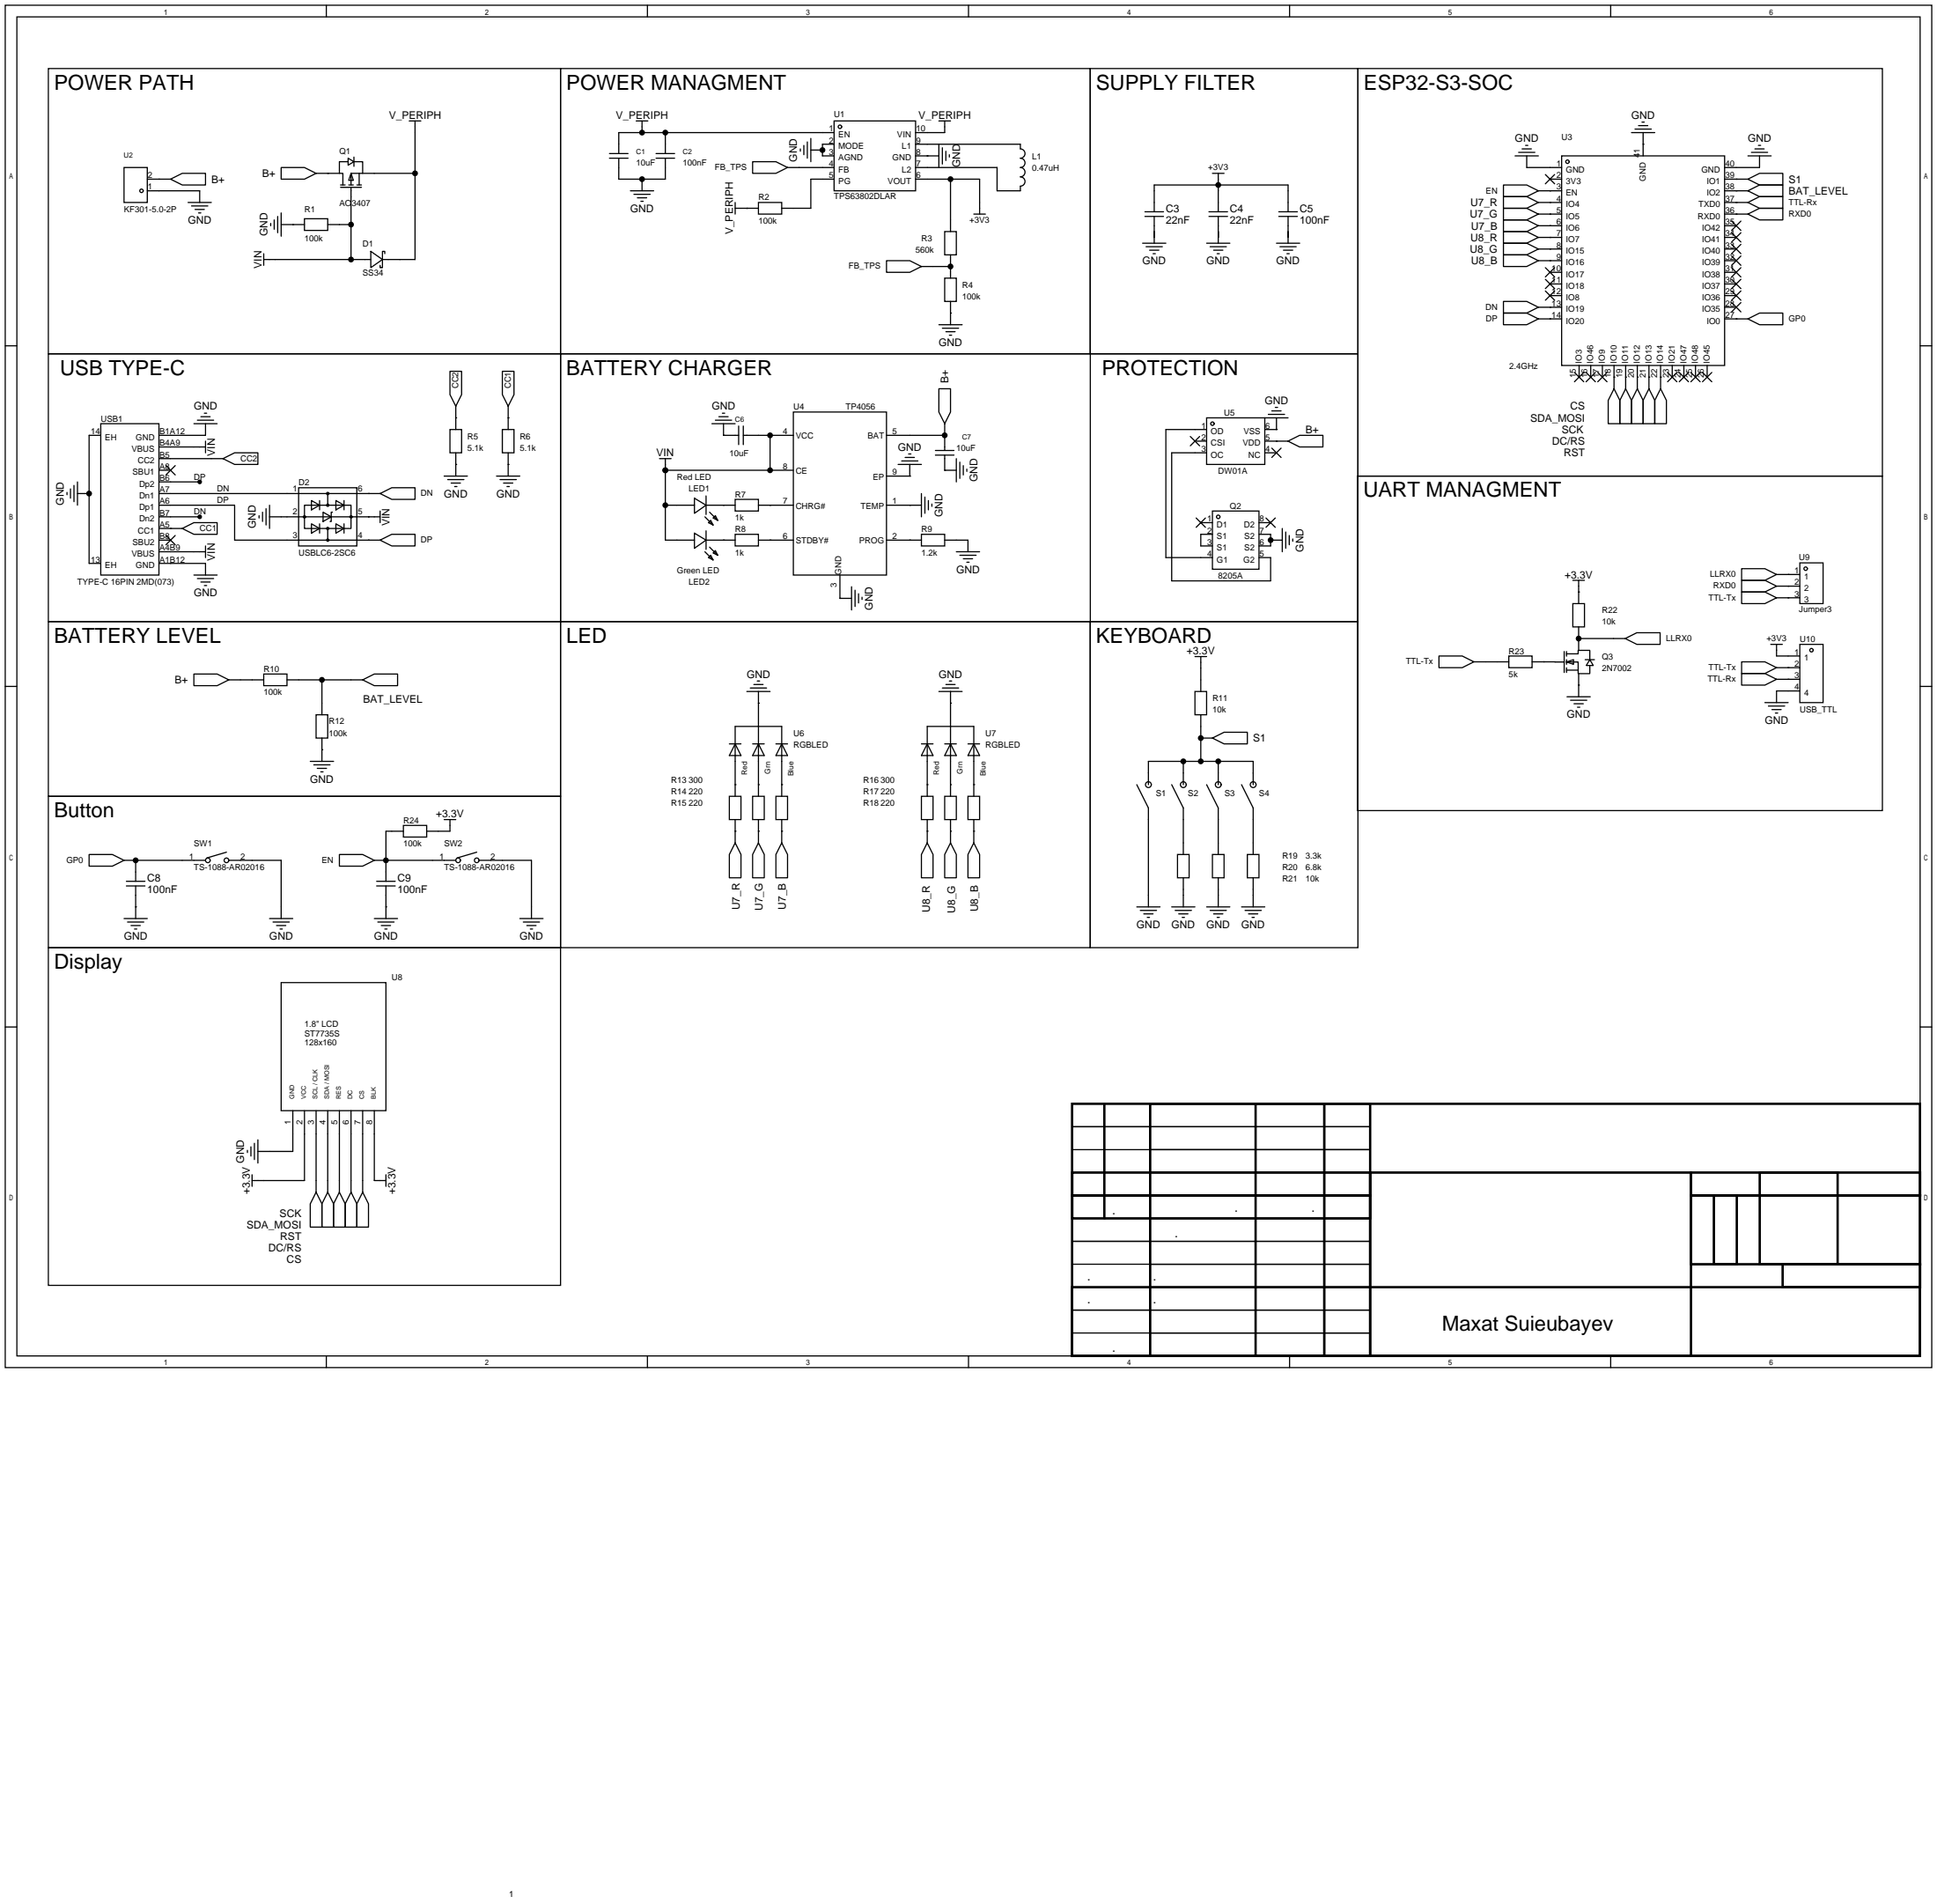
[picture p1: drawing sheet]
<svg xmlns="http://www.w3.org/2000/svg" width="423mm" height="415mm" viewBox="0 0 423 415" stroke-linecap="round" stroke-linejoin="round" font-family="sans-serif">
<g fill="none" stroke="#000" stroke-width=".25">
<path d="M1.1 1.1h420.4v297.2h-420.4zM3.7 3.7h415.3v292.1h-415.3zM10.6 15h111.7v62.2h-111.7zM71.2 1.1v2.6M122.3 15h115.6v62.2h-115.6zM141.3 1.1v2.6M211.3 1.1v2.6M237.9 15h58.4v62.2h-58.4zM281.4 1.1v2.6M296.3 15h114.4v88.9h-114.4zM351.5 1.1v2.6M27.1 36.5h5v7.7h-5z"/>
<path d="M32.1 39.1h5.1M34.7 39.1h.1M37.2 39.1l2.6-1.3h5v2.6h-5zM61.4 36.5h5l2.6 1.3-2.6 1.3h-5zM69 37.8h5.1M71.5 37.8h.1M75.8 35.3h-1.7v2.5h.7v2.6M76 34.5l1.2 .8-1.2 .7zM76.6 37.8l.5 1.5h-1zM77.2 34.3v2M77.4 35.3h1.7v2.5h-2.5v2.6M78.4 37.8v2.6"/>
<path d="M79.1 37.8h11.5M89.3 26.4h2.5M90.6 26.4v30.2h-7.1M133 34.5h4M133 33.5h4M135 34.5v4.6h10.2v-4.6M138.8 26.4h2.6M140.1 26.4v2.5M140.1 39.1v2.5M143.1 34.5h4.1M143.1 33.5h4.1M145.2 28.9v4.6"/>
<path d="M164.2 35.3h5.1l2.5 1.2-2.5 1.3h-5.1zM171.8 36.5h10.2M174.6 32.5v.5M175.4 31.7v2M176.2 31v3.5M176.9 32.7h2.6M176.9 30.2v5.1M182 26.4h17.8v15.2h-17.8zM182 39.1h-5.1v6.3h-6.3M182 31.5h-2.5v2.5h2.5M182 28.9h-47v4.6M199.8 31.5h22.8v1a1.02 1.02 0 0 1 1.1 1 1.02 1.02 0 0 1-1.1 1"/>
<path d="M199.8 36.5h17.8v5.1h5v-1M199.8 39.1h14v7.6M199.8 34h5.1M202.3 34h.1M204.9 26.4h2.5M204.9 31.5v5M205.6 32.2v3.6M206.1 26.4v2.5h-6.3M206.4 33v2M207.1 33.7v.6M207.4 39.1v11.4M222.6 34.5a1.02 1.02 0 0 1 1.1 1 1.02 1.02 0 0 1-1.1 1"/>
<path d="M222.6 38.6a1.02 1.02 0 0 1 1.1 1 1.02 1.02 0 0 1-1.1 1M222.6 36.5a1.02 1.02 0 0 1 1.1 1.1 1.02 1.02 0 0 1-1.1 1M264.6 37.8h2.5M265.8 37.8v8.4M330.6 34h5.1M331.4 33.2h3.5M332.1 32.5h2M332.9 31.7h.5M333.1 34v2.5h7.7M337.2 38.1l2 2M338.2 39.1h2.6M339.2 38.1l-2 2"/>
<path d="M340.8 34h35.5v45.7h-35.5zM356 28.9h5.1M356.8 28.2h3.5M357.5 27.4h2M358.3 26.6h.5M358.5 31.5h.1M358.5 28.9v5.1M376.3 39.1h5.1M378.9 39.1h.1M381.4 39.1l2.5-1.3h5.1v2.6h-5.1zM381.4 34h5.1M382.2 33.2h3.5"/>
<path d="M382.9 32.5h2M383.7 31.7h.5M383.9 34v2.5h-7.6M32.1 41.6h11.5v2.6M41 44.2h5.1M41.8 44.9h3.6M42.6 45.7h2M43.3 46.4h.5M57.5 56.6h23.4M57.5 55.3v2.6M59.1 48.7v.5M59.8 48v2"/>
<path d="M60.6 47.2v3.6M61.4 49h5M61.4 46.4v5.1M63.9 49h.1M66.4 47.7h5.1v2.6h-5.1zM71.5 49h5.1M74.3 40.4h1M74.3 40.9h4.6M76.1 40.4h1M76.6 40.9v15.7M77.9 40.4h1M80.9 54.8l2.6 1.8-2.6 1.8z"/>
<path d="M84 55.3v-.5h-.5v3.6h-.6v-.5M137.6 41.6h5M138.3 42.4h3.6M139.1 43.1h2M139.8 43.9h.5M160.4 45.4h5.1M160.4 44.2v2.5M163 45.4h.1M165.5 44.2h5.1v2.5h-5.1zM193.4 56.9h5.1l2.6 1.2-2.6 1.3h-5.1zM201.1 58.1h6.3M206.1 50.5h2.6v5.1h-2.6z"/>
<path d="M207.4 55.6v5.1M212.5 46.7h2.5M249.3 53.1h5.1M249.8 46.2h4.1M249.8 47.2h4.1M250.1 53.8h3.5M250.8 54.6h2.1M251.6 55.3h.5M251.9 46.2v-5.8h29.2v5.8M251.9 47.2v5.9M263.3 53.1h5.1M263.8 46.2h4.1"/>
<path d="M263.8 47.2h4.1M264 53.8h3.6M264.8 54.6h2M265.6 55.3h.5M265.8 47.2v5.9M278.5 53.1h5.1M279 46.2h4.1M279 47.2h4.1M279.3 53.8h3.5M280 54.6h2.1M280.8 55.3h.5M281.1 47.2v5.9"/>
<path d="M328.1 42.9h5l2.6 1.3-2.6 1.2h-5zM328.1 45.4h5l2.6 1.3-2.6 1.3h-5zM328.1 48h5l2.6 1.2-2.6 1.3h-5zM328.1 50.5h5l2.6 1.3-2.6 1.3h-5zM328.1 53.1h5l2.6 1.2-2.6 1.3h-5zM328.1 55.6h5l2.6 1.3-2.6 1.2h-5zM328.1 40.4h5l2.6 1.2-2.6 1.3h-5zM335.7 41.6h5.1M335.7 44.2h5.1M335.7 46.7h5.1M335.7 49.2h5.1M335.7 51.8h5.1"/>
<path d="M335.7 54.3h5.1M335.7 56.9h5.1M337.2 58.4l2 2M338.2 44.2h.1M338.2 46.7h.1M338.2 49.2h.1M338.2 51.8h.1M338.2 54.3h.1M338.2 56.9h.1M338.2 41.6h.1M338.2 59.4h2.6M339.2 58.4l-2 2"/>
<path d="M376.3 41.6h5.1M376.3 44.2h5.1M376.3 46.7h5.1M376.3 49.2h2.6M376.3 51.8h2.6M376.3 54.3h2.6M376.3 56.9h2.6M376.3 59.4h2.6M377.8 58.4l2.1 2M377.8 55.8l2.1 2.1M377.8 53.3l2.1 2M377.8 50.8l2.1 2"/>
<path d="M377.8 48.2l2.1 2.1M378.9 41.6h.1M378.9 46.7h.1M378.9 44.2h.1M379.9 58.4l-2.1 2M379.9 55.8l-2.1 2.1M379.9 53.3l-2.1 2M379.9 50.8l-2.1 2M379.9 48.2l-2.1 2.1M381.4 41.6l2.5-1.2h5.1v2.5h-5.1zM381.4 44.2l2.5-1.3h5.1v2.5h-5.1zM381.4 46.7l2.5-1.3h5.1v2.6h-5.1z"/>
<path d="M1.1 75.4h2.6M10.6 77.2h111.7v58.4h-111.7zM122.3 77.2h174v58.4h-174zM204.9 70.8h5M205.6 71.6h3.6M206.1 60.7h2.6v5.1h-2.6zM206.4 72.4h2M207.1 73.1h.6M207.4 68.3h.1M207.4 65.8v5M237.9 77.2v58.4M328.1 65.8h5l2.6 1.2-2.6 1.3h-5z"/>
<path d="M328.1 68.3h5l2.6 1.3-2.6 1.2h-5zM335.7 67h5.1M335.7 69.6h5.1M337.2 60.9l2 2.1M337.2 63.5l2 2M338.2 67h.1M338.2 69.6h.1M338.2 61.9h2.6M338.2 64.5h2.6M339.2 60.9l-2 2.1M339.2 63.5l-2 2M344.6 79.7v2.6"/>
<path d="M347.1 79.7v2.6M349.6 79.7v2.6M352.2 79.7v5.1M354.7 79.7v5.1M357.3 79.7v5.1M359.8 79.7v5.1M362.3 79.7v5.1M364.9 79.7v2.6M367.4 79.7v2.6M370 79.7v2.6M372.5 79.7v2.6M376.3 67h2.6"/>
<path d="M376.3 69.6h5.1M376.3 61.9h2.6M376.3 64.5h2.6M377.8 66l2.1 2M377.8 63.5l2.1 2M377.8 60.9l2.1 2.1M378.9 69.6h.1M379.9 66l-2.1 2M379.9 63.5l-2.1 2M379.9 60.9l-2.1 2.1M381.4 69.6l2.5-1.3h5.1v2.5h-5.1zM419 75.4h2.5"/>
<path d="M22 92.4h12.7v33h-12.7zM22 95h-2.6v27.9h2.6M34.7 97.5h10.1M42.3 92.4h5.1M43.1 91.7h3.5M43.8 90.9h2.1M44.6 90.1h.5M44.8 92.4v2.6h-10.1M44.8 96.2v2.6M98.2 93.7h2.5v5.1h-2.5zM98.2 81h2.5v5.1l-1.2 2.5-1.3-2.5zM99.5 91.2h.1"/>
<path d="M99.5 88.6v5.1M99.5 98.8v5.1M109.6 93.7h2.6v5.1h-2.6zM109.6 81h2.6v5.1l-1.3 2.5-1.3-2.5zM110.9 91.2h.1M110.9 88.6v5.1M110.9 98.8v5.1M155.3 92.4h5.1M156.1 91.7h3.6M156.9 90.9h2M157.6 90.1h.5M157.9 95h.1"/>
<path d="M157.9 95h3.3M157.9 92.4v2.6M161.2 92.9v4.1M162.2 92.9v4.1M162.2 95h10.9M168 95v7.6M173.1 89.9h20.3v35.5h-20.3zM193.4 95h12.7M197.5 99.8h2M198.3 99h.5M204.1 99.3h4.1M204.1 98.3h4.1"/>
<path d="M204.9 84.8h2.5v5.1l-1.3 2.5-1.2-2.5zM206.1 92.4v5.9M206.1 99.3v3.3M259.7 95.2l2.1 2M260.7 96.2h2.6M261.8 95.2l-2.1 2M263.3 91.2h12.7v10.1h-12.7zM263.3 93.7h-8.9v27.9h10.2M263.3 98.8h-7.6v27.9h21.6v-5.1h-2.6M276 93.7h2.5M276 96.2h5M276 98.8h2.5"/>
<path d="M276 91.2h5.1M276.7 90.4h3.6M277.5 97.8l2 2M277.5 89.6h2M278.3 88.9h.5M278.5 93.7h.1M278.5 96.2h.1M278.5 91.2v2.5M279.5 97.8l-2 2M281 96.2l2.6-1.2h5.1v2.5h-5.1zM343.5 81.2l2.1 2.1M345.6 81.2l-2.1 2.1"/>
<path d="M346.1 81.2l2 2.1M348.1 81.2l-2 2.1M348.6 81.2l2.1 2.1M350.7 81.2l-2.1 2.1M352.2 84.8l1.3 2.5v5.1h-2.6v-5.1zM352.2 82.3h.1M354.7 84.8l1.3 2.5v5.1h-2.5v-5.1zM354.7 82.3h.1M357.3 84.8l1.2 2.5v5.1h-2.5v-5.1zM357.3 82.3h.1M359.8 84.8l1.3 2.5v5.1h-2.6v-5.1zM359.8 82.3h.1"/>
<path d="M362.3 84.8l1.3 2.5v5.1h-2.5v-5.1zM362.3 82.3h.1M363.9 81.2l2 2.1M365.9 81.2l-2 2.1M366.4 81.2l2 2.1M368.4 81.2l-2 2.1M368.9 81.2l2.1 2.1M371 81.2l-2.1 2.1M371.5 81.2l2 2.1M373.5 81.2l-2 2.1M14.6 107.4v.5M15.4 106.6v2.1"/>
<path d="M16.1 105.9v3.5M16.9 107.7h2.5M16.9 105.1v5.1M34.7 110.2h16.5v7.6h31.7M34.7 117.8h2.5M34.7 102.6h2.5M34.7 112.7h8.9M34.7 100h14M34.7 115.3h5.1M34.7 107.7h48.2M34.7 105.1h8.9M36.2 116.8l2 2"/>
<path d="M36.2 101.6l2 2M37.2 115.3h.1M38.2 116.8l-2 2M38.2 101.6l-2 2M39.8 115.3l2.5-1.3h5.1v2.6h-5.1zM44.8 119.1v2.5M48.7 100l2.5-1.2h5.1v2.5h-5.1zM56.5 112.5v.5M57.3 111.7v2.1M58.1 111v3.5M58.8 112.7h24.1M58.8 110.2v5.1"/>
<path d="M65.2 106.4h12.7v12.7h-12.7zM66.4 110.2h10.2v5.1h-10.2zM68 109.2l1.7 1-1.7 1zM68 114.3l1.7 1-1.7 1zM69.7 109.2v2M69.7 114.3v2M70.5 111.7l1.8 1-1.8 1.1zM71.5 107.7v2.5M71.5 115.3v2.5M72.5 111.7h-.2v2.1h-.3M73.3 109.2l1.8 1-1.8 1zM73.3 114.3l1.8 1-1.8 1z"/>
<path d="M75.1 109.2v2M75.1 114.3v2M80.4 112.7h.1M80.4 107.7h.1M80.4 117.8h.1M82.9 107.7l2.6-1.3h5.1v2.5h-5.1zM82.9 117.8l2.6-1.2h5.1v2.5h-5.1zM82.9 111.5v2.5M96.9 103.9h5.1M97.7 104.6h3.5M98.4 105.4h2.1M99.2 106.1h.5"/>
<path d="M99.5 101.3h.1M108.3 103.9h5.1M109.1 104.6h3.6M109.9 105.4h2M110.6 106.1h.5M110.9 101.3h.1M143.9 100h2.5M145.2 110.2h6.3M145.2 100v17.8h6.3M145.2 102.6h27.9M151.5 108.7l2.6 1.5-2.6 1.8zM151.5 116.3l2.6 1.5-2.6 1.8z"/>
<path d="M153.8 112.7l1.8 1.8M154.1 110.2h6.3M154.1 108.2v4M154.1 115.8v4.1M154.1 117.8h6.3M154.6 114l.5-.5 .5 1zM154.8 111.7l1.8 1.8M154.8 119.3l1.8 1.8M155.6 113l.5-.5 .5 1zM157.9 110.2h.1M157.9 117.8h.1M160.4 116.6h5.1v2.5h-5.1z"/>
<path d="M160.4 108.9h5.1v2.6h-5.1zM165.5 110.2h7.6M165.5 117.8h7.6M168 110.2h.1M168 117.8h.1M193.4 110.2h7.7M193.4 117.8h7.7M193.4 103.9h5.1M196 101.3h5.1M196.7 100.6h3.6M198.5 110.2h.1M198.5 103.9h.1"/>
<path d="M198.5 117.8h.1M198.5 101.3v2.6M201.1 116.6h5v2.5h-5zM201.1 107.7v5M201.8 108.4v3.6M202.6 109.2v2M203.3 109.9v.6M206.1 102.6h.1M206.1 117.8h5.1v2.6M206.1 102.6h2.6M208.7 100v5.1M209.4 100.8v3.6"/>
<path d="M210.2 101.6v2M211 102.3v.5M261 113l2 2M262 114h2.6M263 113l-2 2M264.6 111.5h10.1v12.7h-10.1zM264.6 116.6h-2.6v2.5h2.6M274.7 114h2.6M274.7 116.6h2.6v2.5h-2.6M276.2 113l2.1 2M277.3 117.8h2.5M278.3 113l-2.1 2"/>
<path d="M279.8 115.3v5.1M280.6 116v3.6M281.3 116.8v2M282.1 117.6v.5M296.2 103.9h114.5v72.9h-114.5zM10.6 135.6h111.7v38.1h-111.7zM34.7 120.4h10.1M34.7 122.9h10.1v2.5M42.3 125.4h5.1M43.1 126.2h3.5M43.8 127h2.1M44.6 127.7h.5"/>
<path d="M122.3 135.6h115.6v71.1h-115.6zM153.8 120.4l1.8 1.7M154.6 121.6l.5-.5 .5 1zM155.6 120.6l.5-.5 .5 1zM183.3 130.5h.1M183.3 125.4v5.1M183.3 130.5h2.5M185.8 128v5.1M186.6 128.7v3.6M187.3 129.5v2M188.1 130.3v.5M208.7 120.4h5.1"/>
<path d="M209.4 121.1h3.6M210.2 121.9h2M211 122.6h.5M237.9 135.6h58.4v71.1h-58.4zM343.2 131.7h2.5v5.1h-2.5zM343.2 126.6h2.5M344.5 129.1h.1M344.5 126.6v5.1M344.5 136.8v5M344.5 139.3h10.1M354.6 139.3l2.6-1.3h5v2.6h-5zM380 129.1h5.1l2.5 1.3-2.5 1.3h-5.1z"/>
<path d="M380 124.1h5.1l2.5 1.2-2.5 1.3h-5.1zM380 126.6h5.1l2.5 1.3-2.5 1.2h-5.1zM387.6 125.3h5.1M387.6 127.9h5.1M387.6 130.4h5.1M390.2 130.4h.1M390.2 127.9h.1M390.2 125.3h.1M392.7 122.8h5.1v8.9h-5.1zM1.1 149.7h2.6M42.3 147h5.1l2.5 1.3-2.5 1.3h-5.1zM49.9 148.3h7.6"/>
<path d="M57.5 147h5.1v2.6h-5.1zM62.6 148.3h16.5M69 155.9h2.5v5.1h-2.5zM70.2 148.3v7.6M79.1 148.3l2.6-1.3h5.1v2.6h-5.1zM163 150.8h5M163.7 150.1h3.6M164.5 149.3h2M165.2 148.6h.5M165.5 153.4h.1M165.5 150.8v22.9M204.9 150.8h5"/>
<path d="M205.6 150.1h3.6M206.4 149.3h2M207.1 148.6h.6M207.4 153.4h.1M207.4 150.8v22.9M260.7 150.8h2.6v5.1h-2.6zM260.7 143.2h2.6M262 143.2v7.6M262 155.9v10.2M314 143.1h5.1l2.5 1.3-2.5 1.2h-5.1zM321.6 144.4h7.6M329.2 143.1h5.1v2.5h-5.1z"/>
<path d="M334.3 144.4h5.1M336.8 144.4h.1M339.3 144.4h2M341.3 142.1v4.6M341.8 144.4l1.5-.5v1zM341.8 142.6h2.6v-.7h2.5v2M341.8 144.4h2.6v2.5h2.5v-1.7M341.8 146.2h2.6M341.8 142.1v1M341.8 143.9v1M341.8 145.7v1M341.9 152h5.1"/>
<path d="M342.7 152.8h3.5M343.4 153.5h2.1M344.2 154.3h.5M344.5 149.5h.1M344.5 146.9v5.1M345.9 143.9h2M346.9 143.9l.8 1.3h-1.6zM380 146.9h5.1l2.5 1.3-2.5 1.3h-5.1zM380 144.4h5.1l2.5 1.2-2.5 1.3h-5.1zM385.1 153.3h5.1M385.9 154h3.5M386.4 140.6h2.5"/>
<path d="M386.6 154.8h2.1M387.4 155.5h.5M387.6 140.6v2.5h5.1M387.6 145.6h5.1M387.6 148.2h5.1M390.2 145.6h.1M390.2 148.2h.1M392.7 140.6h5.1v12.7h-5.1zM392.7 150.7h-5.1v2.6M419 149.7h2.5M10.6 173.7h111.7v33h-111.7zM67.7 166.1h5.1"/>
<path d="M68.5 166.8h3.5M69.2 167.6h2.1M70 168.4h.5M70.2 163.5h.1M70.2 161v5.1M96.9 178.8h2.6M98.2 178.8v2.5h-5.1M159.1 173.7h2.6v5.1h-2.6zM159.1 162.3h2.6M160.4 171.2h.1M160.4 173.7v-15.2h10.2v15.2M160.4 178.8v5.1"/>
<path d="M160.4 162.3l1.3 2.5h-2.6zM164.2 173.7h2.6v5.1h-2.6zM164.2 162.3h2.6M165.5 171.2h.1M165.5 178.8v5.1M165.5 162.3l1.3 2.5h-2.6zM169.3 173.7h2.5v5.1h-2.5zM169.3 162.3h2.5M170.6 171.2h.1M170.6 178.8v5.1M170.6 162.3l1.2 2.5h-2.5zM201.1 173.7h2.5v5.1h-2.5z"/>
<path d="M201.1 162.3h2.5M202.3 171.2h.1M202.3 162.3l1.3 2.5h-2.5zM202.3 173.7v-15.2h10.2v15.2M202.3 178.8v5.1M206.1 173.7h2.6v5.1h-2.6zM206.1 162.3h2.6M207.4 171.2h.1M207.4 178.8v5.1M207.4 162.3l1.3 2.5h-2.6zM211.2 173.7h2.6v5.1h-2.6zM211.2 162.3h2.6"/>
<path d="M212.5 171.2h.1M212.5 162.3l1.3 2.5h-2.6zM212.5 178.8v5.1M248 171.2l2.6 5v21.6M250.6 171.2v-5.1h22.8v5.1M255.7 171.2l2.5 5v10.2M258.2 166.1v5.1M262 161h2.6M263.3 171.2l2.5 5v10.2M264.6 161l2.5-1.3h5.1v2.6h-5.1zM265.8 166.1v5.1M270.9 171.2l2.5 5v10.2"/>
<path d="M19.4 186.4h5.1l2.6 1.3-2.6 1.2h-5.1zM27.1 187.7h17.7M27.6 192.2h4M27.6 193.3h4M29.6 197.8h.1M29.6 187.7v4.5M29.6 193.3v7.1M49.4 185.9l-4.3 1.3M49.9 187.7h11.5v12.7M74.1 186.4h5l2.6 1.3-2.6 1.2h-5zM81.7 187.7h17.8M82.2 192.2h4"/>
<path d="M82.2 193.3h4M84.2 197.8h.1M84.2 193.3v7.1M88 180.1h5.1v2.5h-5.1zM88 181.3h-3.8v10.9M104 185.9l-4.3 1.3M104.5 187.7h11.5v12.7M160.4 183.9l1.3 2.5v5.1h-2.6v-5.1zM160.4 181.3h.1M165.5 183.9l1.3 2.5v5.1h-2.6v-5.1zM165.5 181.3h.1M170.6 183.9l1.2 2.5v5.1h-2.5v-5.1z"/>
<path d="M170.6 181.3h.1M202.3 183.9l1.3 2.5v5.1h-2.5v-5.1zM202.3 181.3h.1M207.4 183.9l1.3 2.5v5.1h-2.6v-5.1zM207.4 181.3h.1M212.5 183.9l1.3 2.5v5.1h-2.6v-5.1zM212.5 181.3h.1M248 197.8h5.1M248.8 198.6h3.6M249.6 199.4h2M255.7 197.8h5M256.4 198.6h3.6"/>
<path d="M256.9 186.4h2.6v5.1h-2.6zM257.2 199.4h2M258.2 191.5v6.3M263.3 197.8h5.1M264 198.6h3.6M264.6 186.4h2.5v5.1h-2.5zM264.8 199.4h2M265.8 191.5v6.3M270.9 197.8h5.1M271.7 198.6h3.5M272.2 186.4h2.5v5.1h-2.5zM272.4 199.4h2.1"/>
<path d="M273.4 191.5v6.3M10.6 206.7h111.7v73.7h-111.7zM27.1 200.4h5M27.8 201.1h3.6M28.6 201.9h2M29.3 202.7h.6M58.8 200.4h5.1M59.6 201.1h3.5M60.3 201.9h2.1M61.1 202.7h.5M61.4 214.3h22.8v28h-22.8zM81.7 200.4h5.1"/>
<path d="M82.4 201.1h3.6M83.2 201.9h2M84 202.7h.5M113.4 200.4h5.1M114.2 201.1h3.5M114.9 201.9h2.1M115.7 202.7h.5M250.3 200.1h.5M257.9 200.1h.6M265.6 200.1h.5M273.2 200.1h.5M1.1 224h2.6"/>
<path d="M419 224h2.5M54 250.9v.5M54.7 250.2v2M55 256.3v2.5M55.5 249.4v3.6M56.3 248.6v5.1M63.9 242.3v8.9h-7.6M66.4 242.3v15.2h-11.4M69 242.3v17.8M71.5 242.3v17.8M74.1 242.3v17.8M76.6 242.3v17.8"/>
<path d="M79.1 242.3v17.8M81.7 242.3v15.2h2.5M84.2 256.3v2.5M234 240.8h17v5h-17zM234 245.8h17v5h-17zM234 255.8h185M251 240.8h48v55h-48zM251 245.8h48M251 250.8h48M274 240.8v55M288.9 240.8v55M69 260.1l1.2 2.5v5.1h-2.5v-5.1z"/>
<path d="M71.5 260.1l1.3 2.5v5.1h-2.6v-5.1zM74.1 260.1l1.2 2.5v5.1h-2.5v-5.1zM76.6 260.1l1.3 2.5v5.1h-2.6v-5.1zM79.1 260.1l1.3 2.5v5.1h-2.5v-5.1zM234 265.8h17v5h-17zM234 270.8h17v5h-17zM251 260.8h48M251 265.8h48M251 270.8h48M251 275.8h48M369 260.8h15v15h-15zM369 260.8h5v15h-5z"/>
<path d="M71.2 295.8v2.5M141.3 295.8v2.5M211.3 295.8v2.5M234 280.8h17v5h-17zM234 285.8h17v5h-17zM251 280.8h48M251 285.8h48M251 290.8h48M281.4 295.8v2.5M351.5 295.8v2.5"/>
<circle cx="183.3" cy="27.7" r=".38"/>
<circle cx="342" cy="35.3" r=".38"/>
<circle cx="30.9" cy="41.6" r=".38"/>
<circle cx="264.6" cy="92.4" r=".38"/>
<circle cx="66.4" cy="112.7" r=".25"/>
<circle cx="71.5" cy="115.3" r=".25"/>
<circle cx="71.5" cy="117.8" r=".25"/>
<circle cx="71.5" cy="110.2" r=".25"/>
<circle cx="71.5" cy="107.7" r=".25"/>
<circle cx="76.6" cy="112.7" r=".25"/>
<circle cx="265.8" cy="112.7" r=".38"/>
<circle cx="394" cy="124.1" r=".38"/>
<circle cx="395.3" cy="141.8" r=".38"/>
<circle cx="250.6" cy="171.2" r=".63"/>
<circle cx="258.2" cy="171.2" r=".63"/>
<circle cx="265.8" cy="171.2" r=".63"/>
<circle cx="273.4" cy="171.2" r=".63"/>
<circle cx="45.3" cy="187.7" r=".51"/>
<circle cx="49.4" cy="187.7" r=".51"/>
<circle cx="100" cy="187.7" r=".51"/>
<circle cx="104" cy="187.7" r=".51"/>
</g>
<g fill="none" stroke="#000" stroke-width=".51">
<path d="M233.9 240.8h185v55h-185zM234 255.8h65v5h-65zM241 240.8v25M251 240.8h48v55h-48zM274 240.8h15v55h-15zM299 255.8h70v40h-70zM369 255.8h50v5h-50zM384 255.8h17v20h-17zM234 260.8h65v5h-65zM369 260.8h50v15h-50zM374 260.8h5v15h-5zM389 275.8h30v5h-30z"/>
<path d="M233.9 280.8h185v15h-185z"/>
</g>
<g fill="#000">
<circle cx="90.6" cy="37.8" r=".63"/>
<circle cx="140.1" cy="28.9" r=".63"/>
<circle cx="140.1" cy="39.1" r=".63"/>
<circle cx="145.2" cy="28.9" r=".63"/>
<circle cx="179.5" cy="32.7" r=".63"/>
<circle cx="207.4" cy="39.1" r=".63"/>
<circle cx="76.6" cy="49" r=".63"/>
<circle cx="76.6" cy="56.6" r=".63"/>
<circle cx="207.4" cy="58.1" r=".63"/>
<circle cx="265.8" cy="40.4" r=".63"/>
<circle cx="168" cy="95" r=".63"/>
<circle cx="206.1" cy="95" r=".63"/>
<circle cx="19.4" cy="107.7" r=".63"/>
<circle cx="43.6" cy="105.1" r=".51"/>
<circle cx="43.6" cy="112.7" r=".51"/>
<circle cx="145.2" cy="102.6" r=".63"/>
<circle cx="145.2" cy="110.2" r=".63"/>
<circle cx="168" cy="102.6" r=".63"/>
<circle cx="277.3" cy="117.8" r=".63"/>
<circle cx="344.5" cy="139.3" r=".63"/>
<circle cx="70.2" cy="148.3" r=".63"/>
<circle cx="258.2" cy="166.1" r=".63"/>
<circle cx="262" cy="161" r=".63"/>
<circle cx="262" cy="166.1" r=".63"/>
<circle cx="265.8" cy="166.1" r=".63"/>
<circle cx="29.6" cy="187.7" r=".63"/>
<circle cx="84.2" cy="187.7" r=".63"/>
</g>
<g font-size="4.5">
<text x="11.8" y="19.6">POWER PATH</text>
<text x="123.6" y="19.6">POWER MANAGMENT</text>
<text x="239.2" y="19.6">SUPPLY FILTER</text>
<text x="297.6" y="19.6">ESP32-S3-SOC</text>
<text x="13.1" y="81.8">USB TYPE-C</text>
<text x="123.6" y="81.8">BATTERY CHARGER</text>
<text x="240.4" y="81.8">PROTECTION</text>
<text x="297.5" y="108.4">UART MANAGMENT</text>
<text x="11.8" y="140.2">BATTERY LEVEL</text>
<text x="123.6" y="140.2">LED</text>
<text x="239.2" y="140.2">KEYBOARD</text>
<text x="11.8" y="178.3">Button</text>
<text x="11.8" y="211.3">Display</text>
<text x="314.6" y="290.4">Maxat Suieubayev</text>
</g>
<g font-size="2.7">
<text x="370.5" y="259.8">Литера</text>
<text x="402.5" y="259.8">Масштаб</text>
<text x="234.5" y="264.8">ИзмЛист</text>
<text x="234.5" y="269.8">Разработ.</text>
<text x="242.7" y="264.8">.</text>
<text x="255.7" y="264.3">докум.</text>
<text x="275.3" y="264.3">Подп.</text>
<text x="234.5" y="274.8">Проверил</text>
<text x="237.2" y="279.3">.контр</text>
<text x="251.6" y="279.3">.</text>
<text x="237.2" y="284.3">.контр</text>
<text x="251.6" y="284.3">.</text>
<text x="234.5" y="294.8">Изм.</text>
</g>
<g font-size="2.3">
<text x="84.9" y="25.9">V_PERIPH</text>
<text x="134.4" y="25.9">V_PERIPH</text>
<text x="200.4" y="25.9">V_PERIPH</text>
<text x="356" y="25.9">GND</text>
<text x="173.9" y="35.3" transform="rotate(-90 173.9 35.3)">GND</text>
<text x="330.6" y="31">GND</text>
<text x="381.4" y="31">GND</text>
<text x="46.1" y="39.9">B+</text>
<text x="57.2" y="38.6">B+</text>
<text x="209.5" y="36.6" transform="rotate(-90 209.5 36.6)">GND</text>
<text x="390.3" y="39.9">S1</text>
<text x="137.5" y="46.2">GND</text>
<text x="254.4" y="46.2">C3</text>
<text x="268.4" y="46.2">C4</text>
<text x="283.6" y="46.2">C5</text>
<text x="320.8" y="47.5">U7_G</text>
<text x="320.9" y="45">U7_R</text>
<text x="390.3" y="42.4">BAT_LEVEL</text>
<text x="41" y="48.8">GND</text>
<text x="58.3" y="51.6" transform="rotate(-90 58.3 51.6)">GND</text>
<text x="159.9" y="51.1" transform="rotate(-90 159.9 51.1)">V_PERIPH</text>
<text x="254.4" y="48.8">22nF</text>
<text x="268.4" y="48.8">22nF</text>
<text x="283.6" y="48.8">100nF</text>
<text x="320.9" y="52.6">U8_R</text>
<text x="321" y="50.1">U7_B</text>
<text x="57.1" y="58.5" transform="rotate(-90 57.1 58.5)">VIN</text>
<text x="249.3" y="57.7">GND</text>
<text x="263.3" y="57.7">GND</text>
<text x="278.5" y="57.7">GND</text>
<text x="320.8" y="55.1">U8_G</text>
<text x="321" y="57.7">U8_B</text>
<text x="204.8" y="75.5">GND</text>
<text x="206.9" y="83.5" transform="rotate(-90 206.9 83.5)">B+</text>
<text x="42.3" y="89.4">GND</text>
<text x="155.3" y="89.4">GND</text>
<text x="276" y="88.2">GND</text>
<text x="342.6" y="89.4">CS</text>
<text x="284.9" y="94.5">B+</text>
<text x="333.9" y="92">SDA_MOSI</text>
<text x="340.8" y="94.5">SCK</text>
<text x="46.9" y="99.4" transform="rotate(-90 46.9 99.4)">VIN</text>
<text x="143.2" y="99.6">VIN</text>
<text x="195.9" y="98.3">GND</text>
<text x="338.6" y="97">DC/RS</text>
<text x="341.2" y="99.6">RST</text>
<text x="213.3" y="105.1" transform="rotate(-90 213.3 105.1)">GND</text>
<text x="13.9" y="110.2" transform="rotate(-90 13.9 110.2)">GND</text>
<text x="96.9" y="108.5">GND</text>
<text x="108.3" y="108.5">GND</text>
<text x="205.7" y="112.8" transform="rotate(-90 205.7 112.8)">GND</text>
<text x="55.8" y="115.3" transform="rotate(-90 55.8 115.3)">GND</text>
<text x="85" y="114.7" transform="rotate(-90 85 114.7)">VIN</text>
<text x="46.9" y="122.3" transform="rotate(-90 46.9 122.3)">VIN</text>
<text x="208.6" y="125">GND</text>
<text x="284.4" y="120.4" transform="rotate(-90 284.4 120.4)">GND</text>
<text x="42.3" y="130.1">GND</text>
<text x="341.4" y="126.1">+3.3V</text>
<text x="190.4" y="133.1" transform="rotate(-90 190.4 133.1)">GND</text>
<text x="259" y="142.8">+3.3V</text>
<text x="38.1" y="149.1">B+</text>
<text x="162.9" y="147.8">GND</text>
<text x="204.8" y="147.8">GND</text>
<text x="79.2" y="153.4">BAT_LEVEL</text>
<text x="273.4" y="161.8">S1</text>
<text x="341.9" y="156.6">GND</text>
<text x="385.1" y="157.9">GND</text>
<text x="67.7" y="170.7">GND</text>
<text x="95.1" y="178.3">+3.3V</text>
<text x="32.1" y="192.3">C8</text>
<text x="32.1" y="194.8">100nF</text>
<text x="86.8" y="192.3">C9</text>
<text x="86.8" y="194.8">100nF</text>
<text x="161.4" y="198.5" transform="rotate(-90 161.4 198.5)">U7_R</text>
<text x="166.4" y="198.6" transform="rotate(-90 166.4 198.6)">U7_G</text>
<text x="171.4" y="198.4" transform="rotate(-90 171.4 198.4)">U7_B</text>
<text x="202.9" y="199" transform="rotate(-90 202.9 199)">U8_R</text>
<text x="208.4" y="199.1" transform="rotate(-90 208.4 199.1)">U8_G</text>
<text x="213.4" y="198.9" transform="rotate(-90 213.4 198.9)">U8_B</text>
<text x="248" y="202.5">GND</text>
<text x="255.6" y="202.5">GND</text>
<text x="263.3" y="202.5">GND</text>
<text x="270.9" y="202.5">GND</text>
<text x="27" y="205">GND</text>
<text x="58.8" y="205">GND</text>
<text x="81.6" y="205">GND</text>
<text x="113.4" y="205">GND</text>
<text x="53.3" y="253.7" transform="rotate(-90 53.3 253.7)">GND</text>
<text x="54.5" y="260.6" transform="rotate(-90 54.5 260.6)">+3.3V</text>
<text x="86.3" y="260.6" transform="rotate(-90 86.3 260.6)">+3.3V</text>
<text x="53.8" y="268">SDA_MOSI</text>
<text x="61" y="265.5">SCK</text>
<text x="58.6" y="273">DC/RS</text>
<text x="61.2" y="270.5">RST</text>
<text x="62.6" y="275.5">CS</text>
</g>
<g font-size="1.8">
<text x="180.8" y="28.7">1</text>
<text x="182" y="25.5">U1</text>
<text x="182.9" y="30">EN</text>
<text x="195.8" y="30">VIN</text>
<text x="199.9" y="28.7">10</text>
<text x="74.1" y="33.5">Q1</text>
<text x="180.8" y="31.2">2</text>
<text x="180.8" y="33.8">3</text>
<text x="182.9" y="32.5">MODE</text>
<text x="182.9" y="35">AGND</text>
<text x="194.7" y="35">GND</text>
<text x="196.8" y="32.5">L1</text>
<text x="199.9" y="33.8">8</text>
<text x="199.9" y="31.2">9</text>
<text x="225.2" y="34.8">L1</text>
<text x="340.7" y="30.6">U3</text>
<text x="357.8" y="34.4" transform="rotate(-90 357.8 34.4)">41</text>
<text x="32.3" y="41.4">1</text>
<text x="32.3" y="38.9">2</text>
<text x="138.8" y="36.1">10uF</text>
<text x="149" y="36.1">100nF</text>
<text x="156" y="37.1">FB_TPS</text>
<text x="180.8" y="36.3">4</text>
<text x="180.8" y="38.9">5</text>
<text x="182.9" y="37.6">FB</text>
<text x="182.9" y="40.1">PG</text>
<text x="193.7" y="40.1">VOUT</text>
<text x="196.8" y="37.6">L2</text>
<text x="199.9" y="38.9">6</text>
<text x="199.9" y="36.3">7</text>
<text x="225.2" y="37.4">0.47uH</text>
<text x="263.6" y="37.1">+3V3</text>
<text x="339.6" y="36.3">1</text>
<text x="339.6" y="38.9">2</text>
<text x="339.6" y="41.4">3</text>
<text x="341.7" y="37.6">GND</text>
<text x="341.7" y="40.1">3V3</text>
<text x="359.1" y="39.5" transform="rotate(-90 359.1 39.5)">GND</text>
<text x="371.3" y="37.6">GND</text>
<text x="372.4" y="40.1">IO1</text>
<text x="376.4" y="41.4">38</text>
<text x="376.4" y="38.9">39</text>
<text x="376.4" y="36.3">40</text>
<text x="27.1" y="46.2">KF301-5.0-2P</text>
<text x="66.4" y="46.2">R1</text>
<text x="74.1" y="45">AO3407</text>
<text x="165.5" y="43.7">R2</text>
<text x="182" y="43.5">TPS63802DLAR</text>
<text x="324.2" y="42.2">EN</text>
<text x="339.6" y="43.9">4</text>
<text x="339.6" y="46.5">5</text>
<text x="341.7" y="42.7">EN</text>
<text x="341.7" y="45.2">IO4</text>
<text x="341.7" y="47.7">IO5</text>
<text x="370.4" y="47.7">RXD0</text>
<text x="370.7" y="45.2">TXD0</text>
<text x="372.4" y="42.7">IO2</text>
<text x="376.4" y="46.5">36</text>
<text x="376.4" y="43.9">37</text>
<text x="390.3" y="44.7">TTL-Rx</text>
<text x="390.3" y="47.3">RXD0</text>
<text x="66.4" y="52.6">100k</text>
<text x="79.1" y="53.9">D1</text>
<text x="165.5" y="48.8">100k</text>
<text x="201.1" y="52.6">R3</text>
<text x="211.6" y="48.5">+3V3</text>
<text x="339.6" y="49">6</text>
<text x="339.6" y="51.6">7</text>
<text x="341.7" y="50.3">IO6</text>
<text x="341.7" y="52.8">IO7</text>
<text x="371.4" y="52.8">IO41</text>
<text x="371.4" y="50.3">IO42</text>
<text x="376.4" y="51.6">34</text>
<text x="376.4" y="49">35</text>
<text x="185.2" y="58.7">FB_TPS</text>
<text x="199.8" y="55.1">560k</text>
<text x="338.6" y="59.2">10</text>
<text x="339.6" y="54.1">8</text>
<text x="339.6" y="56.6">9</text>
<text x="341.7" y="55.4">IO15</text>
<text x="341.7" y="57.9">IO16</text>
<text x="371.4" y="57.9">IO39</text>
<text x="371.4" y="55.4">IO40</text>
<text x="376.4" y="59.2">31</text>
<text x="376.4" y="56.6">32</text>
<text x="376.4" y="54.1">33</text>
<text x="79.1" y="60.2">SS34</text>
<text x="209.9" y="62.8">R4</text>
<text x="209.9" y="65.3">100k</text>
<text x="338.6" y="61.7">11</text>
<text x="338.6" y="64.3">12</text>
<text x="341.7" y="60.4">IO17</text>
<text x="341.7" y="63">IO18</text>
<text x="341.7" y="65.5">IO8</text>
<text x="371.4" y="65.5">IO36</text>
<text x="371.4" y="63">IO37</text>
<text x="371.4" y="60.4">IO38</text>
<text x="376.4" y="64.3">29</text>
<text x="376.4" y="61.7">30</text>
<text x="324.1" y="67.6">DN</text>
<text x="324.2" y="70.1">DP</text>
<text x="338.6" y="66.8">13</text>
<text x="338.6" y="69.3">14</text>
<text x="341.7" y="68.1">IO19</text>
<text x="341.7" y="70.6">IO20</text>
<text x="371.4" y="68.1">IO35</text>
<text x="372.4" y="70.6">IO0</text>
<text x="376.4" y="69.3">27</text>
<text x="376.4" y="66.8">28</text>
<text x="390.3" y="70.1">GP0</text>
<text x="329.3" y="80.5">2.4GHz</text>
<text x="343.8" y="82.4" transform="rotate(-90 343.8 82.4)">15</text>
<text x="345.1" y="79.3" transform="rotate(-90 345.1 79.3)">IO3</text>
<text x="346.4" y="82.4" transform="rotate(-90 346.4 82.4)">16</text>
<text x="347.7" y="79.3" transform="rotate(-90 347.7 79.3)">IO46</text>
<text x="348.9" y="82.4" transform="rotate(-90 348.9 82.4)">17</text>
<text x="350.2" y="79.3" transform="rotate(-90 350.2 79.3)">IO9</text>
<text x="351.5" y="82.4" transform="rotate(-90 351.5 82.4)">18</text>
<text x="352.7" y="79.3" transform="rotate(-90 352.7 79.3)">IO10</text>
<text x="354" y="82.4" transform="rotate(-90 354 82.4)">19</text>
<text x="355.3" y="79.3" transform="rotate(-90 355.3 79.3)">IO11</text>
<text x="356.5" y="82.4" transform="rotate(-90 356.5 82.4)">20</text>
<text x="357.8" y="79.3" transform="rotate(-90 357.8 79.3)">IO12</text>
<text x="359.1" y="82.4" transform="rotate(-90 359.1 82.4)">21</text>
<text x="360.4" y="79.3" transform="rotate(-90 360.4 79.3)">IO13</text>
<text x="361.6" y="82.4" transform="rotate(-90 361.6 82.4)">22</text>
<text x="362.9" y="79.3" transform="rotate(-90 362.9 79.3)">IO14</text>
<text x="364.2" y="82.4" transform="rotate(-90 364.2 82.4)">23</text>
<text x="365.4" y="79.3" transform="rotate(-90 365.4 79.3)">IO21</text>
<text x="366.7" y="82.4" transform="rotate(-90 366.7 82.4)">24</text>
<text x="368" y="79.3" transform="rotate(-90 368 79.3)">IO47</text>
<text x="369.2" y="82.4" transform="rotate(-90 369.2 82.4)">25</text>
<text x="370.5" y="79.3" transform="rotate(-90 370.5 79.3)">IO48</text>
<text x="371.8" y="82.4" transform="rotate(-90 371.8 82.4)">26</text>
<text x="373.1" y="79.3" transform="rotate(-90 373.1 79.3)">IO45</text>
<text x="100" y="84.8" transform="rotate(-90 100 84.8)">CC2</text>
<text x="111.4" y="84.8" transform="rotate(-90 111.4 84.8)">CC1</text>
<text x="173.1" y="89.4">U4</text>
<text x="184.5" y="89.4">TP4056</text>
<text x="19.8" y="94.7">14</text>
<text x="22" y="92">USB1</text>
<text x="34.8" y="94.7">B1A12</text>
<text x="102" y="95.8">R5</text>
<text x="113.4" y="95.8">R6</text>
<text x="170.8" y="94.7">4</text>
<text x="173.6" y="95.8">VCC</text>
<text x="189.3" y="95.8">BAT</text>
<text x="194.7" y="94.7">5</text>
<text x="262.1" y="93.5">1</text>
<text x="264.2" y="94.7">OD</text>
<text x="267.1" y="90.7">U5</text>
<text x="271.3" y="94.7">VSS</text>
<text x="276.1" y="93.5">6</text>
<text x="22.9" y="96">EH</text>
<text x="28.7" y="98.5">VBUS</text>
<text x="29.6" y="96">GND</text>
<text x="30" y="101.1">CC2</text>
<text x="34.8" y="99.8">B5</text>
<text x="34.8" y="97.3">B4A9</text>
<text x="52.5" y="100.6">CC2</text>
<text x="102" y="98.3">5.1k</text>
<text x="113.4" y="98.3">5.1k</text>
<text x="159.1" y="99.6">10uF</text>
<text x="208.7" y="98.3">10uF</text>
<text x="262.1" y="96">2</text>
<text x="262.1" y="98.5">3</text>
<text x="264.2" y="97.3">CSI</text>
<text x="264.2" y="99.8">OC</text>
<text x="271.1" y="97.3">VDD</text>
<text x="272.4" y="99.8">NC</text>
<text x="276.1" y="98.5">4</text>
<text x="276.1" y="96">5</text>
<text x="28.9" y="103.6">SBU1</text>
<text x="30.4" y="106.2">Dp2</text>
<text x="34.8" y="107.4">A7</text>
<text x="34.8" y="104.9">B6</text>
<text x="34.8" y="102.4">A8</text>
<text x="42.3" y="104.7">DP</text>
<text x="47.4" y="107.2">DN</text>
<text x="63.9" y="107.2">1</text>
<text x="65.2" y="105.9">D2</text>
<text x="78.1" y="107.2">6</text>
<text x="147.7" y="104.7">Red LED</text>
<text x="150.3" y="107.2">LED1</text>
<text x="170.8" y="102.4">8</text>
<text x="173.6" y="103.4">CE</text>
<text x="190.5" y="104.6">EP</text>
<text x="194.7" y="103.6">9</text>
<text x="265.8" y="103.4">DW01A</text>
<text x="30.4" y="113.8">Dn2</text>
<text x="30.4" y="111.2">Dp1</text>
<text x="30.4" y="108.7">Dn1</text>
<text x="34.8" y="112.5">B7</text>
<text x="34.8" y="110">A6</text>
<text x="42.3" y="112.3">DN</text>
<text x="47.4" y="109.7">DP</text>
<text x="63.9" y="112.3">2</text>
<text x="78.1" y="112.3">5</text>
<text x="91.8" y="108.2">DN</text>
<text x="160.4" y="108.5">R7</text>
<text x="160.4" y="113.6">1k</text>
<text x="170.8" y="110">7</text>
<text x="173.6" y="111">CHRG#</text>
<text x="187.8" y="111">TEMP</text>
<text x="194.7" y="110">1</text>
<text x="263.4" y="113.8">1</text>
<text x="268.4" y="111">Q2</text>
<text x="274.8" y="113.8">8</text>
<text x="28.9" y="118.9">SBU2</text>
<text x="30" y="116.3">CC1</text>
<text x="34.8" y="117.6">B8</text>
<text x="34.8" y="115.1">A5</text>
<text x="43.6" y="115.8">CC1</text>
<text x="63.9" y="117.3">3</text>
<text x="78.1" y="117.3">4</text>
<text x="91.8" y="118.4">DP</text>
<text x="160.4" y="116.1">R8</text>
<text x="170.8" y="117.6">6</text>
<text x="173.6" y="118.6">STDBY#</text>
<text x="187.5" y="118.6">PROG</text>
<text x="194.7" y="117.6">2</text>
<text x="201.1" y="116.1">R9</text>
<text x="263.4" y="116.3">2</text>
<text x="263.4" y="118.9">3</text>
<text x="265.5" y="115.1">D1</text>
<text x="265.5" y="117.6">S1</text>
<text x="271.4" y="115.1">D2</text>
<text x="271.5" y="117.6">S2</text>
<text x="274.8" y="118.9">6</text>
<text x="274.8" y="116.3">7</text>
<text x="19.8" y="122.7">13</text>
<text x="22.9" y="123.9">EH</text>
<text x="28.7" y="121.4">VBUS</text>
<text x="29.6" y="123.9">GND</text>
<text x="34.8" y="122.7">A1B12</text>
<text x="34.8" y="120.1">A4B9</text>
<text x="65.2" y="121.2">USBLC6-2SC6</text>
<text x="147.7" y="125">Green LED</text>
<text x="160.4" y="121.2">1k</text>
<text x="183.6" y="125.4" transform="rotate(-90 183.6 125.4)">GND</text>
<text x="201.1" y="121.2">1.2k</text>
<text x="263.4" y="121.4">4</text>
<text x="265.5" y="120.1">S1</text>
<text x="265.5" y="122.7">G1</text>
<text x="271.3" y="122.7">G2</text>
<text x="271.5" y="120.1">S2</text>
<text x="274.8" y="121.4">5</text>
<text x="373.1" y="125.9">LLRX0</text>
<text x="391.6" y="125.1">1</text>
<text x="392.5" y="122.1">U9</text>
<text x="16.9" y="127.5">TYPE-C 16PIN 2MD(073)</text>
<text x="150.3" y="127.5">LED2</text>
<text x="182.6" y="128.2" transform="rotate(-90 182.6 128.2)">3</text>
<text x="265.8" y="126.3">8205A</text>
<text x="372.8" y="131">TTL-Tx</text>
<text x="373.8" y="128.4">RXD0</text>
<text x="391.6" y="127.6">2</text>
<text x="391.6" y="130.2">3</text>
<text x="393.7" y="126.4">1</text>
<text x="393.7" y="128.9">2</text>
<text x="393.7" y="131.4">3</text>
<text x="349.5" y="133.8">R22</text>
<text x="349.5" y="136.3">10k</text>
<text x="392.5" y="133.6">Jumper3</text>
<text x="329.2" y="142.6">R23</text>
<text x="349.5" y="143.9">Q3</text>
<text x="363.5" y="139.8">LLRX0</text>
<text x="385.5" y="139.8">+3V3</text>
<text x="391.6" y="142.9">1</text>
<text x="392.7" y="140.1">U10</text>
<text x="57.5" y="146.6">R10</text>
<text x="306.8" y="144.9">TTL-Tx</text>
<text x="329.2" y="147.7">5k</text>
<text x="349.5" y="146.4">2N7002</text>
<text x="372.6" y="148.7">TTL-Rx</text>
<text x="372.8" y="146.2">TTL-Tx</text>
<text x="391.6" y="145.4">2</text>
<text x="391.6" y="148">3</text>
<text x="393.7" y="144.1">1</text>
<text x="57.5" y="151.7">100k</text>
<text x="264.6" y="152.9">R11</text>
<text x="264.6" y="155.5">10k</text>
<text x="391.6" y="150.5">4</text>
<text x="392.7" y="155.3">USB_TTL</text>
<text x="393.7" y="151.8">4</text>
<text x="71.8" y="158">R12</text>
<text x="71.8" y="160.5">100k</text>
<text x="173.1" y="160.5">U6</text>
<text x="215" y="160.5">U7</text>
<text x="173.1" y="163.1">RGBLED</text>
<text x="215" y="163.1">RGBLED</text>
<text x="146.4" y="170.7">R13</text>
<text x="146.4" y="173.2">R14</text>
<text x="150.3" y="170.7">300</text>
<text x="150.3" y="173.2">220</text>
<text x="188.4" y="170.7">R16</text>
<text x="188.4" y="173.2">R17</text>
<text x="192.2" y="170.7">300</text>
<text x="192.2" y="173.2">220</text>
<text x="252.2" y="173.6">S1</text>
<text x="259.2" y="173.6">S2</text>
<text x="267.2" y="173.6">S3</text>
<text x="274.7" y="173.6">S4</text>
<text x="88" y="179.6">R24</text>
<text x="146.4" y="175.8">R15</text>
<text x="150.3" y="175.8">220</text>
<text x="188.4" y="175.8">R18</text>
<text x="192.2" y="175.8">220</text>
<text x="42.3" y="184.7">SW1</text>
<text x="88" y="184.7">100k</text>
<text x="96.9" y="184.7">SW2</text>
<text x="14.5" y="188.2">GP0</text>
<text x="41.3" y="187.4">1</text>
<text x="42.3" y="189.8">TS-1088-AR02016</text>
<text x="52.5" y="187.4">2</text>
<text x="70.2" y="188.2">EN</text>
<text x="95.9" y="187.4">1</text>
<text x="96.9" y="189.8">TS-1088-AR02016</text>
<text x="107.1" y="187.4">2</text>
<text x="279.8" y="187.2">R19</text>
<text x="279.8" y="189.8">R20</text>
<text x="284.9" y="187.2">3.3k</text>
<text x="284.9" y="189.8">6.8k</text>
<text x="279.8" y="192.3">R21</text>
<text x="284.9" y="192.3">10k</text>
<text x="85.5" y="213.9">U8</text>
<text x="66.4" y="224">1.8&quot; LCD</text>
<text x="66.4" y="226.1">ST7735S</text>
<text x="66.4" y="228.1">128x160</text>
<text x="63.4" y="245.3" transform="rotate(-90 63.4 245.3)">1</text>
<text x="66" y="245.3" transform="rotate(-90 66 245.3)">2</text>
<text x="68.5" y="245.3" transform="rotate(-90 68.5 245.3)">3</text>
<text x="71" y="245.3" transform="rotate(-90 71 245.3)">4</text>
<text x="73.6" y="245.3" transform="rotate(-90 73.6 245.3)">5</text>
<text x="76.1" y="245.3" transform="rotate(-90 76.1 245.3)">6</text>
<text x="78.7" y="245.3" transform="rotate(-90 78.7 245.3)">7</text>
<text x="81.2" y="245.3" transform="rotate(-90 81.2 245.3)">8</text>
<text x="111.1" y="413.9">1</text>
</g>
<g font-size="1.6">
<text x="27" y="34.3">U2</text>
<text x="138.8" y="33.5">C1</text>
<text x="149" y="33.5">C2</text>
<text x="160.4" y="92">C6</text>
<text x="209.9" y="95.8">C7</text>
<text x="163" y="169" transform="rotate(-90 163 169)">Red</text>
<text x="168.1" y="168.8" transform="rotate(-90 168.1 168.8)">Grn</text>
<text x="173.2" y="169.3" transform="rotate(-90 173.2 169.3)">Blue</text>
<text x="204.9" y="169" transform="rotate(-90 204.9 169)">Red</text>
<text x="210" y="168.8" transform="rotate(-90 210 168.8)">Grn</text>
<text x="215.1" y="169.3" transform="rotate(-90 215.1 169.3)">Blue</text>
</g>
<g font-size="1.4">
<text x="64.2" y="239.7" transform="rotate(-90 64.2 239.7)">GND</text>
<text x="66.7" y="239.7" transform="rotate(-90 66.7 239.7)">VCC</text>
<text x="69.3" y="239.7" transform="rotate(-90 69.3 239.7)">SCL / CLK</text>
<text x="71.8" y="239.7" transform="rotate(-90 71.8 239.7)">SDA / MOSI</text>
<text x="74.4" y="239.7" transform="rotate(-90 74.4 239.7)">RES</text>
<text x="76.9" y="239.7" transform="rotate(-90 76.9 239.7)">DC</text>
<text x="79.4" y="239.7" transform="rotate(-90 79.4 239.7)">CS</text>
<text x="82" y="239.7" transform="rotate(-90 82 239.7)">BLK</text>
</g>
</svg>
